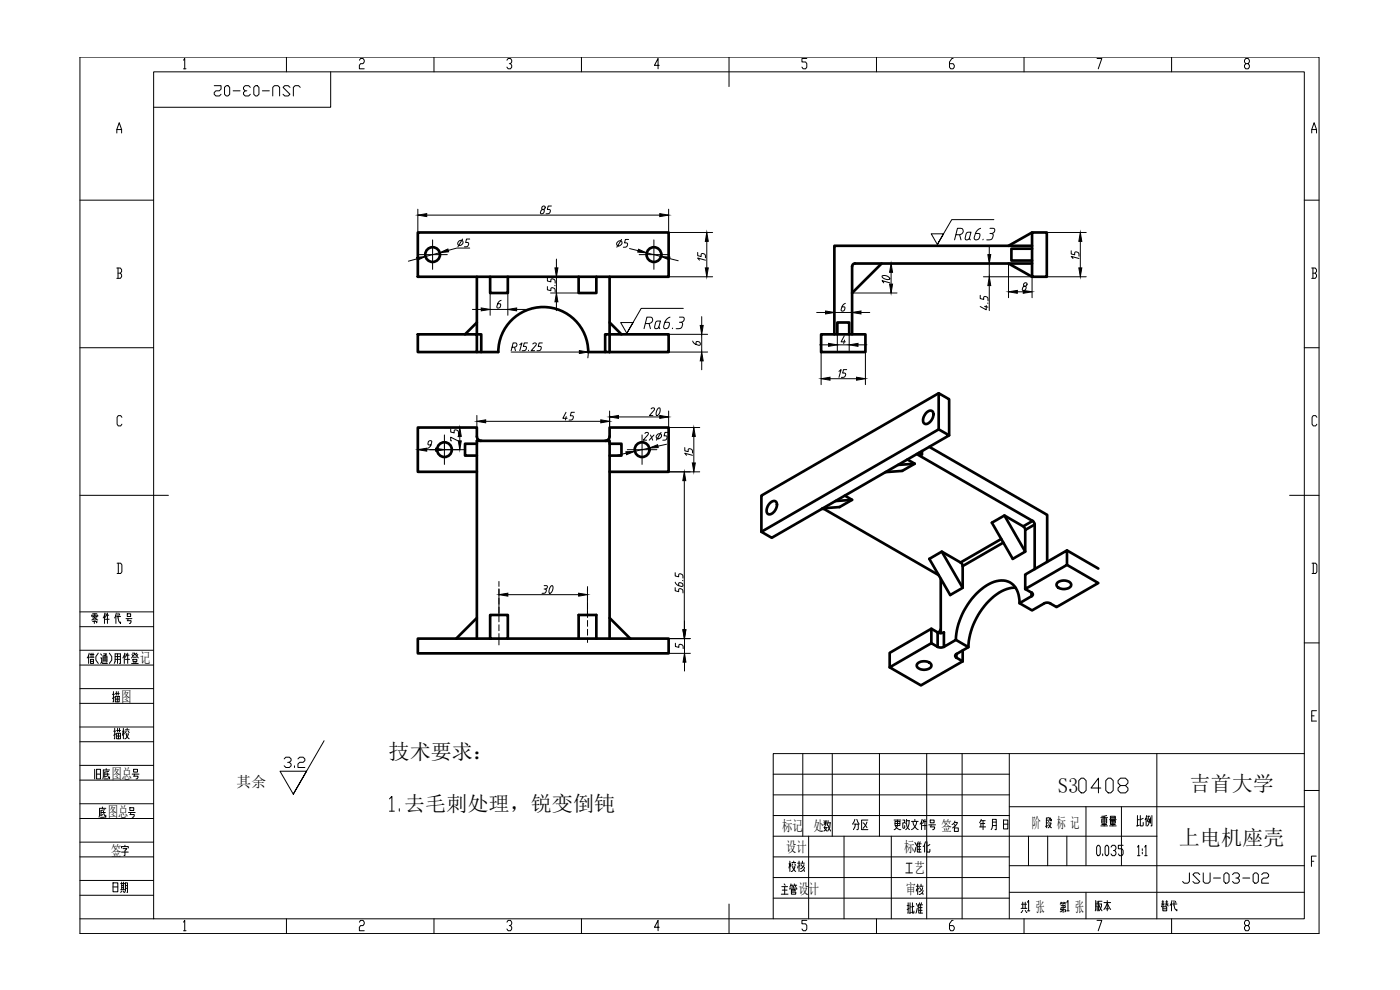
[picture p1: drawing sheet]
<svg xmlns="http://www.w3.org/2000/svg" width="420mm" height="297mm" viewBox="0 0 420 297" stroke-linecap="round" stroke-linejoin="round" font-family="sans-serif">
<!-- layer: 5 -->
<g fill="none" stroke="#000" stroke-width=".3">
<path d="M86 17.1v4.5M130.2 17.1v4.5M174.5 17.1v4.5M218.8 17.1v8.9M263 17.1v4.5M307.3 17.1v4.5M351.6 17.1v4.5M99.2 21.6v10.6h-53.1M24 60.1h22.1M391.4 60.1h4.5M24 104.3h22.1M391.4 104.3h4.5"/>
<path d="M24 148.6h26.6M387 148.6h8.9M391.4 192.9h4.5M391.4 226.1h-159.3v49.6M391.4 237.2h4.5M24 275.7h367.4v-254.1h-345.3v254.1M86 275.7v4.4M130.2 275.7v4.4M174.5 275.7v4.4M218.8 271.3v8.8M263 275.7v4.4M307.3 275.7v4.4"/>
<path d="M351.6 275.7v4.4"/>
</g>
<!-- layer: 9 -->
<path d="M24 17.1h371.9v263h-371.9z" fill="none" stroke="#000" stroke-width=".3"/>
<!-- layer: 10 -->
<g fill="none" stroke="#000" stroke-width=".3">
<path d="M55.1 18.1l.3-.5v3M107.9 18.1l.3-.5h.8l.3 .5v.5l-.3 .5h-.8l-.3 .5v1h1.4M152.1 18.1l.4-.5h.7l.4 .5v.5l-.4 .5h-.3M153.2 19.1l.4 .5v.5l-.4 .5h-.7l-.4-.5M197.9 19.6h-1.5l1.1-2v3M242.1 17.6h-1.4v1h1.1l.3 .5v1l-.3 .5h-.8l-.3-.5M286 17.6h-.3l-.7 1v1.5l.3 .5h.7l.4-.5v-.5l-.4-.5h-1M329.2 17.6h1.5l-1.1 3M373.9 19.1l-.4-.5v-.5l.4-.5h.7l.4 .5v.5l-.4 .5h-.7l-.4 .5v.5l.4 .5h.7l.4-.5v-.5l-.4-.5M35.1 39.9v-1l.7-2.1 .7 2.1v1M35.1 38.9h1.4M55.1 20.6h.7"/>
<path d="M393.7 39.9v-1l.7-2.1 .7 2.1v1M393.7 38.9h1.4M129.8 72v4.4h-4.4M134.2 76.4h-4.4v4.4M196.2 72v4.4h-4.4M200.7 76.4h-4.5v4.4M35.1 80.4h1l.4 .5v.6l-.4 .5M35.4 82h.7l.4 .5v.5l-.4 .5h-1M35.4 80.4v3.1M393.7 80.4h1l.4 .5v.6l-.4 .5M394 82h.7l.4 .5v.5l-.4 .5h-1M394 80.4v3.1"/>
<path d="M36.6 125.2l-.4-.5h-.7l-.4 .5v2.1l.4 .5h.7l.4-.5M133.4 130.5v4.4h-4.5M137.8 134.9h-4.4v4.4M188.3 134.9h2.2M194.9 134.9h-2.2v4.4M395.2 125.2l-.3-.5h-.8l-.3 .5v2.1l.3 .5h.8l.3-.5M35.1 169h1.1l.4 .5v2.1l-.4 .5h-1.1M35.5 169v3.1M393.8 169h1.1l.3 .5v2.1l-.3 .5h-1.1M394.1 169v3.1M24 199.5h22.1M24 195.1h22.1"/>
<path d="M24 188h22.1M24 183.6h22.1M26.6 196.6v2.5M26.7 196l-.5 1.4M26.9 197.2h1.3M27 196.4h1.2M27.2 197.8h.9v1.3h-.9zM27.2 198.4h.9M27.3 196v1.2M27.5 186l.6-.2 .3-.6 .4 .6 .5 .2M27.5 185v-.4h1.8v.4M27.8 186.4h1.3l-.2 .4"/>
<path d="M27.8 185.4h.3M27.8 185h.4M27.8 184.2h1.3M27.9 196v1.2M28.2 186h.5M28.3 186.4v.7M28.4 184.2v1M28.7 185h.4M28.8 185.4h.3M29.5 196l-.7 1v1l.7 1.1M30.2 197.4h.3v1.3l-.3 .4M30.2 196.2l.3 .4"/>
<path d="M30.5 198.7l.3 .4h1.4M30.9 198.7v-1.9h1.2l-.2 1.9M30.9 197.4h1.2M30.9 198h1.2M31.1 196.2h.8l-.4 .6v1.9M31.4 184.6v2.5M31.4 196.6l.1 .2M31.5 183.9l-.5 1.5M31.6 185.8h1.2M31.9 184.6l-.3 .6M31.9 184.2v.4h.7M32.2 183.9v3.2"/>
<path d="M32.8 196l.7 1v1l-.7 1.1M34.3 199.1l.3-.7v-2.2h1.5v2.9h-.2M34.6 197.8h1.5M34.6 197h1.5M34.8 184.6v2.5M34.9 183.9l-.5 1.5M35 185h1.2M35.3 196.2v2.9M35.4 183.9l.3 2.5 .5 .7v-.5M35.8 184.2l.1 .4M37.3 196.6v2.5M37.5 196l-.6 1.4"/>
<path d="M37.6 197.8h1.3M37.8 185.6h1.8M37.9 196.6l-.3 .6M37.9 196.2v.4h.8M38.2 184.2h1v.8h-1zM38.2 186.2h1.1l-.2 .9h-.3M38.3 196v3.1M38.4 185.6l-.1 .6M39.5 199.1h2M39.6 196.4l.3 .4M39.8 196h.7v.2l-1 1.2M39.9 197.8h1.2v.6h-1.2z"/>
<path d="M40.1 197.2h.8M40.2 198.4v.7M40.5 196.2l1 1.2M40.8 198.4v.7M41.1 196l-.3 .4M41.3 196.4l-.2 .4M24 211h22.1M24 206.6h22.1M24 218.1h22.1M393.7 214.8h.7M395.1 213.2h-1.4v3.2h1.4M24 222.6h22.1"/>
<path d="M24 234.1h22.1M24 229.6h22.1M232.1 232.3h70.8M232.1 238.5h70.8M240.9 226.1v24.8M249.8 226.1v24.8M263.9 226.1v24.8M278.1 226.1v49.6M288.7 226.1v49.6M302.9 226.1v49.6M347.2 226.1v49.6M24 245.6h22.1"/>
<path d="M24 241.2h22.1M24 257.1h22.1M24 252.7h22.1M36.5 254.4v-.4h2v.4M36.5 255.7h2M36.9 254.6h1.2l-.6 .7v1.4h-.3M37.5 253.6v.4M232.1 257.1h70.8M232.1 244.7h70.8M232.1 250.9h115.1M242.7 250.9v24.8M247.3 246.9h.8"/>
<path d="M247.3 248.3h1M247.3 246.2l.1 .3M247.6 247.9l-.2 .6 .7 .9M247.7 246.2v1.5M248 247.3l-.3-.4-.4 .6M248 248.3l-.2 .6-.5 .5M248.1 246.2l-.1 .3M248.6 247.7l.7 1.7M248.6 246.9h.7M248.6 246.2l-.3 1.5M249.2 246.9l-.2 1.4-.6 1.1M253.3 250.9v24.8"/>
<path d="M267.5 250.9v24.8M286.4 246.8h.9v.2l-.6 .8-.8 .6M286.4 248.4h1.2v1.1h-1.2zM286.4 247.4l.3 .4M286.6 246.3l-.4 .9-.5 .2M294 248.1h1.8M294.4 246.2h1.3M294.5 245.8l-.5 1.1M295 246.2v2.7M295.5 247.1h-1.1v1M297.5 248.9l.3-1v-2.1h1.2v3.1h-.4M297.8 246.7h1.2"/>
<path d="M297.8 247.7h1.2M301.2 246h1.3v2.7h-1.3zM301.2 247.3h1.3M302.9 242h88.5M302.9 259.7h88.5M314 246.1h.5M314 246.9h.5M314.5 247.7l-.7 .2M314.7 245.3l-.7 .2v2.9M314.8 246.9h.6v.2l-.3 .8-.6 .5M314.8 247.3l.8 1.1M315.6 245.9v.4h-.3v-.8h-.4l-.2 1"/>
<path d="M325.9 242v17.7M329.5 253.6h.3l.4 .6v2l-.4 .5h-.3l-.4-.5v-2zM330.9 256.2v.5M332 253.6h.4l.3 .6v2l-.3 .5h-.4l-.4-.5v-2zM333.4 254.2l.4-.6h.7l.4 .6v.5l-.4 .5h-.3M334.5 255.2l.4 .5v.5l-.4 .5h-.7l-.4-.5M336.6 242v17.7M337.1 253.6h-1.5v1.1h1.1l.4 .5v1l-.4 .5h-.7l-.4-.5M341.4 254.2l.3-.6v3.1M341.4 256.7h.7M342.8 254.7v.5M342.8 255.7v.5"/>
<path d="M343.5 254.2l.4-.6v3.1M343.5 256.7h.8M393.6 258.4h.7M395 256.9h-1.4v3.1M24 264.2h22.1M24 268.6h22.1M55.1 276.7l.3-.6v3.2M55.1 279.3h.7M107.9 276.7l.3-.6h.8l.3 .6v.5l-.3 .5h-.8l-.3 .5v1.1h1.4M152.1 276.7l.4-.6h.7l.4 .6v.5l-.4 .5h-.3M153.2 277.7l.4 .5v.5l-.4 .6h-.7l-.4-.6M197.9 278.2h-1.5l1.1-2.1v3.2"/>
<path d="M232.1 263.3h70.8M232.1 269.5h70.8M234.5 268.3h2M234.6 266h1.8M234.8 267.1h1.4M235.3 265.2l.3 .4M235.5 266v2.3M237.1 266.9v-.4h2v.4M237.4 265.2l-.3 .8M237.4 265.6h.5M237.5 267.3h1.2v-.4h-1.2v1.4h1.3v-.6h-1.3M237.7 265.6l.1 .4"/>
<path d="M238.1 266.2v.3M238.4 265.2l-.3 .8M238.4 265.6h.7M238.7 265.6l.1 .4M242.1 276.1h-1.4v1.1h1.1l.3 .5v1l-.3 .6h-.8l-.3-.6M275 265.9h.7M275.1 266.7l-.1 .7M275.4 265.3v3.1M275.6 266.5l.1 .2M276 266.3l.4 .6M276 265.9h1M276.4 265.3v.6"/>
<path d="M276.9 266.3a1.21 1.21 0 0 1-1 1.3M277 267.2a1.19 1.19 0 0 1-1.1 1.2M286 276.1h-.3l-.7 1.1v1.5l.3 .6h.7l.4-.6v-.5l-.4-.5h-1M302.9 267.7h88.5M329.2 276.1h1.5l-1.1 3.2M373.9 277.7l-.4-.5v-.5l.4-.6h.7l.4 .6v.5l-.4 .5h-.7l-.4 .5v.5l.4 .6h.7l.4-.6v-.5l-.4-.5"/>
</g>
<!-- layer: SLD-0 -->
<path d="M308.7 250.9v8.8M314.4 250.9v8.8M320.2 250.9v8.8" fill="none" stroke="#000" stroke-width=".3"/>
<!-- layer: 0 -->
<g fill="none" stroke="#000" stroke-width=".8">
<path d="M125.4 69.8h75.3v13.2h-75.3zM255.7 79.9v20.4M264.6 79.1l-8.9 8.8M302.7 79.1l7 3.9M309.7 69.8h4.5v13.2h-4.5zM309.7 74.6h-6.2v3.6h6.2M309.7 79.1l-53.1-.1a.88 .88 0 0 0-.9 .9M309.7 73.8h-59.3v26.5M309.7 69.8l-7 4M143.1 83v17.3h1.3v5.3h-1.3M143.1 96.8l-3.5 3.5M147.1 83v4.9h5.3v-4.9"/>
<path d="M173.7 83v4.9h5.3v-4.9M183 83v22.6M183 96.8l3.5 3.5M125.4 100.3h17.7v5.3h-17.7zM144.4 105.6h5.1a13.5 13.5 0 0 1 13.5-13.5 13.5 13.5 0 0 1 13.5 13.5h5.1M181.6 100.3h19.1v5.3h-19.1zM246.4 100.3h13.3v5.3h-13.3zM251.3 100.3v-3.5h3.6v3.5M281.7 118l-53.2 30.7v10.9M143.1 133.1h-3.5v3.6h3.5M144.4 132.3a1.32 1.32 0 0 1-1.3-1.4v-2.6h-17.7v13.3h17.7M181.6 132.3a1.32 1.32 0 0 0 1.4-1.4v-2.6h17.7v13.3h-17.7"/>
<path d="M183 133.1h3.5v3.6h-3.5M272.3 137.9l2.2 1.2-3.8 2.2-4.9 .4M274.5 139.1l-5 .4M275.1 136.2l34.8 20.1M276.7 135.3v1.1l-.9-.5M277.9 124a1.18 1.18 0 0 1 1.1-.8 1.18 1.18 0 0 1 1.1 .8 2.86 2.86 0 0 1-2.5 3.2 2.11 2.11 0 0 1 .3-3.2zM278.9 134.1l35.4 20.4v14.1M281.7 128.8v-10.8l3.1 1.8v10.8M228.5 159.6l53.2-30.8 3.1 1.8-53.2 30.8zM230.9 151.1a1.18 1.18 0 0 1 1.1-.8 1.18 1.18 0 0 1 1.2 .8 2.85 2.85 0 0 1-2.5 3.2 2.14 2.14 0 0 1 .2-3.2zM246.6 152.7h.7M247 152.5l34.7 20.1"/>
<path d="M253.5 148.7l2.2 1.3-3.7 2.1-5 .4M255.7 150l-5 .3M301.4 154.7l6.3 10.8M307.1 157.9l.4 .5 .2 .6M309.9 156.3l-2.8 1.6-5.7-3.2-3.7 2.1 6.2 10.9 3.8-2.2v-6.5l2.8-1.6M309.9 156.3l.4 .5 .2 .6M310.5 157.4v13.4M282.3 173.7v16.3M282.6 165.5l6.3 10.9M288.3 168.8l.4 .4 .2 .6M300.5 161.7l-12.2 7.1-5.7-3.3-3.7 2.2 6.3 10.8 3.7-2.1v-6.6M301.1 162.8l-12.2 7"/>
<path d="M304.8 176.3a11.7 11.7 0 0 0-8.7 4.7 21.2 21.2 0 0 0-5.5 13.2l-3.7-2.2M307.7 172.4l12.5-7.3v4.4l-12.5 7.2zM307.7 176.7l1.9 1.1M309.6 177.8v1.1M309.6 177.8l.4 .5-.4 .6M317.5 174.7a2.8 2.8 0 0 1 4 .7 2.34 2.34 0 0 1-3.4 1.1 1.03 1.03 0 0 1-1-.7 1.03 1.03 0 0 1 .4-1.1zM320.2 169.5l9.4 5.4-12.5 7.2-2.2-1.2-.8-.1-.8 .2-3.6 2.1-3.7-2.1 3.6-2.1M320.2 165.1l9.4 5.5M143.1 191.6v-59.3h39.9v59.3M143.1 185.4l-6.2 6.2M147.1 184.5h5.3v7.1h-5.3zM147.1 191.6h-21.7v4.4h75.3v-4.4h-21.7"/>
<path d="M152.4 191.6h21.3M173.7 184.5h5.3v7.1h-5.3zM183 185.4l6.2 6.2M275.4 199a2.9 2.9 0 0 1 4.1 .5 2.01 2.01 0 0 1-2.8 1.4 1.22 1.22 0 0 1-1.3-.5 1.22 1.22 0 0 1 0-1.4zM279.5 193v-4.4l-12.5 7.3v4.3M279.5 188.6l1.9 1.1v4.4M281.4 194.1l-1.9-1.1-12.5 7.2 9.4 5.4 12.5-7.2M281.4 194.1l1.1 .2 .8-.2M282.3 188.8l-.6 1.1M287 197.3l1.9 1.1M287 196.2v1.1M287 196.2l-.3 .6 .3 .5"/>
<path d="M288.9 195.2v3.2M290.6 194.2l-3.6 2M306 181a6.1 6.1 0 0 0-4.2-6.7 10.3 10.3 0 0 0-8.8 3.8 21.3 21.3 0 0 0-6.1 13.9l-3.6 2.1v-4.4l-1.2 .2-.7-.2"/>
<circle cx="129.8" cy="76.4" r="2.21"/>
<circle cx="196.3" cy="76.4" r="2.21"/>
<circle cx="133.4" cy="134.9" r="2.21"/>
<circle cx="192.7" cy="134.9" r="2.21"/>
</g>
<g fill="none" stroke="#000" stroke-width=".3">
<path d="M125.1 77.7l-2.5 .7M125.4 62.8v7M128.1 64.5h69.9M132 75.8l-4.3 1.2M137.6 72.5l.4-.3a.68 .68 0 0 1 1 .3 .68 .68 0 0 1-.4 .9 .67 .67 0 0 1-1 .1 .67 .67 0 0 1 0-1zM138.8 71.7l-1.4 2.3M141 74.4h-3.9l-2.6 .7M141 71.7h-1l-.3 1.1h.7l.3 .5-.5 .7h-.8M162.8 61.9l-.2 .7 .6 .3a.73 .73 0 0 1 0 .9 .73 .73 0 0 1-1 .2 1.01 1.01 0 0 1 1.2-1.3 .48 .48 0 0 0 .2-.7 .48 .48 0 0 0-.8-.1zM165.5 61.8h-1l-.2 1.1h.6l.3 .5-.5 .7h-.8M167 77.7v2.7M185.3 72.6l.4-.3a.67 .67 0 0 1 1 .3 .67 .67 0 0 1-.4 .9 .66 .66 0 0 1-1 .1 .66 .66 0 0 1 0-1z"/>
<path d="M186.5 71.8l-1.4 2.4M188.7 71.8h-1l-.3 1.1h.7l.2 .5-.4 .7-.8 .1M188.9 74.6l2.6 .6M194.1 75.9l4.3 1M200.7 62.8v7h13.2M201 77.6l2.5 .6M209.4 75.7v1l1 .3v-.7l.5-.2 .6 .2 .2 1.1M209.9 78.1l-.5-.7 2.3 .7M212.1 72.4v8M258.3 79.1h10.9M295.1 79.1h14.6v10.2M296.9 73.8v2.6"/>
<path d="M296.9 79.1v3.9M298.3 65.9h-12.7l-4.3 7.4 1.9-3.1h-3.7l1.8 3.1M302.7 79.1v10.2M314.2 69.8h11.8M321.5 75.2v1l1 .3v-.7l.6-.2 .7 .4v.9M322 77.6l-.5-.7 2.3 .7M324.2 72.4v8M141.8 92.8h2.6M147.1 87.9v6.7M147.1 92.8h5.3M150.4 90.1l-.3 .1a2.16 2.16 0 0 0-.9 2.1l.3 .1 .5-.1 .3-.7-.1-.4h-.8M152.4 87.9v6.7"/>
<path d="M155.1 92.8h2.6M164.3 86v1l1 .2v-.6l.5-.3 .7 .5 .1 .8M164.3 83.3v1l1 .3v-.7l.5-.2 .7 .4 .1 .8M165.2 83h8.5M165.2 87.9h8.5M166.5 85.7h.1M167 83v4.9M167 90.6v2.6M200.7 83h13.2M205.1 92.5h-12.7l-4.3 7.5 1.9-3.2h-3.7l1.8 3.2M210.6 95v2.6M245.1 93.8h2.7"/>
<path d="M250.4 92v8.3M250.4 93.8h5.3M253.7 91l-1 1-.3 1 .5 .4 .4-.2 .3-.9-.3-.2h-.5M255.7 87.9h13.5M255.7 92v8.3M258.4 93.8h2.6M264.8 82.7a1.54 1.54 0 0 1 2.2 1.1 1.85 1.85 0 0 1-2.3-.9zM265.2 84.9l-.5-.7 2.3 .7M267.4 81.7v3.5M294.2 88.6v1l1 .2v-.6l.5-.3 .7 .5 .1 .8M295.1 83h14.6M295.5 91.9l1 .3"/>
<path d="M296 91.7v1.2l-1.8-.9M296.4 90.9l.1 .1M296.9 85.7v7.5M305.3 87.6h1.8M307.4 85l-.2 .6 .5 .3a.72 .72 0 0 1 .1 1 .72 .72 0 0 1-.9 .1 1.01 1.01 0 0 1 1.1-1.2 .49 .49 0 0 0 .2-.8 .49 .49 0 0 0-.8 0zM314.2 83h11.8M153.4 105.6h20.5M153.7 104.2h.7a.66 .66 0 0 0 .7-.5 .66 .66 0 0 0-.4-.8h-.7l-.6 2.3M154.4 104.3l.3 .9M156 103.4l.6-.5-.6 2.3M158.3 102.9h-1l-.2 1h.6l.3 .5-.5 .8h-.8M158.6 105.1v.1"/>
<path d="M159.9 103.2l.6-.3 .5 .3-.2 .5-1.4 1.5h1.1M162.8 102.9h-1l-.3 1h.7l.2 .5-.4 .8h-.9M176.5 105.6l-.1 1.8M200.7 100.3h11.7M200.7 105.6h11.7M207.9 102.3l.1 .3a2.22 2.22 0 0 0 2.1 1v-.7l-.7-.4h-.4l-.1 .8M210.6 100.3v5.3M210.6 108.3v2.6M246 103.5h2.7M246.4 105.6v9.8M249.1 113.6h8M251.3 100.3v4.9"/>
<path d="M251.3 103.5h3.6M251.8 111.4l.6-.5-.6 2.3M253.4 100.7l-1 1.9h1.3M253.5 102l-.3 1.1M254.1 110.9h-1l-.2 1h.6l.3 .6-.5 .7h-.8M254.9 100.3v4.9M257.5 103.5h2.7M259.7 105.6v9.8M125.4 133.1v1.8M128.1 134.9h2.6M129.3 133.5l-.9-.2 .2-.8a.61 .61 0 0 1 1 0v.1a1.94 1.94 0 0 1-1.3 1.9M133.4 128.3h6.3"/>
<path d="M133.4 133.1v1.8h6.3M135.3 128.7v.9l1 .3v-.7l.5-.2 .6 .2 .2 1.1M135.5 132.3l-.2-.1v-1l2.3 1.1M137.5 131h.1M138 130.9v1.4M143.1 124.7v7.6M145.8 126.4h34.5M169.9 123.7l-1 1.8h1.3M169.9 125l-.2 1M172.4 123.7h-1l-.2 1h.6l.3 .6-.5 .7h-.8M183 123.3v9M185.6 125.1h12.4"/>
<path d="M187.9 136l-2.6 .6M194.8 134.4l-4.3 1M195.4 122.7l.5-.3 .5 .2-.2 .6-1.3 1.5h1M197.5 122.6l.3-.2a1.56 1.56 0 0 1-.4 2.2l-.2 .1a1.5 1.5 0 0 1 .3-2.1zM200.7 123.3v5h9.3M205.5 134.3v1l1 .2v-.6l.6-.3 .7 .5v.8M206 136.6l-.5-.6 2.3 .6M208.2 130.9v8M183 141.6h27M205.4 144.2v44.7M149.7 176.6v7.9M152.4 178.4h21.3"/>
<path d="M163.3 176.7l.6 .2-.1 .7a.94 .94 0 0 1-1.1 .4M163.3 175.7h.7a.56 .56 0 0 1 .2 .7 .56 .56 0 0 1-.6 .3M165.3 175.9l.3-.2a1.5 1.5 0 0 1-.3 2.3h-.2a1.47 1.47 0 0 1 .2-2.1zM176.3 176.6v7.9M202.6 176.3v1l1.1 .2v-.6l.5-.3 .7 .5 .1 .8M202.6 174.7l.2 .3a2.21 2.21 0 0 0 2 .9l.2-.4-.2-.4-.7-.3-.4 .1v.7M202.6 171.8v1l1.1 .3v-.7l.5-.2 .7 .4 .1 .8M204.8 174.2h.2M183 191.6h24.2M200.7 196h6.5M202.7 193v1l1 .2v-.6l.5-.3 .6 .3 .2 1M205.4 186.3v2.6"/>
<path d="M205.4 191.6v4.4M205.4 198.7v2.6M97.3 222.3l-9.3 16 4-6.9h-8l4 6.9"/>
</g>
<g fill="#000" stroke="#000" stroke-width=".3">
<path d="M125 77.2l2.7-.2-2.4 1.1zM125.4 64.5l2.7-.4v.9zM132 75.8l2.4-1.1 .2 .9zM191.6 74.8l2.5 1.1-2.7-.3zM198 64.1l2.7 .4-2.7 .5zM198.4 76.9l2.7 .3-.2 .8zM212.1 69.8l.5 2.6h-.9zM296.5 76.4h.8l-.4 2.7zM324.2 69.8l.5 2.6h-.9zM144.4 92.4l2.7 .4-2.7 .5zM152.4 92.8l2.7-.4v.9zM167 87.9l.4 2.7h-.9z"/>
<path d="M166.5 80.4h.9l-.4 2.6zM210.1 97.6h.9l-.4 2.7zM211.7 80.4h.9l-.5 2.6zM247.8 93.3l2.6 .5-2.6 .4zM255.7 93.8l2.7-.5v.9zM267 85.2h.9l-.5 2.7zM267.4 79.1l.5 2.6h-.9zM296.9 83l.4 2.7h-.8zM302.7 87.6l2.6-.5v.9zM307.1 87.1l2.6 .5-2.6 .4zM323.8 80.4h.9l-.5 2.6zM173.9 105.2l2.6 .4-2.6 .5z"/>
<path d="M210.6 105.6l.4 2.7h-.9zM248.7 103l2.6 .5-2.6 .4zM246.4 113.6l2.7-.4v.9zM257.1 113.2l2.6 .4-2.6 .5zM254.9 103.5l2.6-.5v.9zM125.4 134.9l2.7-.4v.9zM130.7 134.5l2.7 .4-2.7 .5zM137.5 132.3h.9l-.4 2.6zM138 128.3l.4 2.6h-.9zM143.1 126.4l2.7-.4v.9zM180.3 126l2.7 .4-2.7 .5zM183 125.1l2.6-.4v.8z"/>
<path d="M187.8 135.6l2.7-.2-2.5 1zM198 124.7l2.7 .4-2.7 .4zM208.2 128.3l.5 2.6h-.9zM207.8 138.9h.9l-.5 2.7zM205.4 141.6l.4 2.6h-.9zM149.7 178.4l2.7-.4v.9zM173.7 178l2.6 .4-2.6 .5zM204.9 188.9h.9l-.4 2.7zM205 188.9h.9l-.5 2.7zM205.4 196l.5 2.7h-.9z"/>
</g>
<g fill="none" stroke="#000" stroke-width=".3">
<path d="M149.7 174.5v1.4M149.7 176.8v1.8M149.7 179.5v1.8M176.3 176v1.3M176.3 178.2v1.8M149.7 182.1v1.8M149.7 184.8v1.8M149.7 187.5v1.7M149.7 190.1v3.4M176.3 180.9v1.7M176.3 183.5v1.8M176.3 186.2v1.7"/>
<path d="M176.3 188.8v1.8M176.3 191.5v1.3"/>
</g>
<!-- layer: 0 -->
<path d="M116.9 239.7l.7-.7v4.4M116.9 243.4h1.4M119.8 242.6v.8" fill="none" stroke="#000" stroke-width=".3"/>
<text font-size="8.4" x="322.4" y="239.2">0408</text>
<g font-size="7.1">
<text x="285.4" y="73.4">Ra6.3</text>
<text x="191.9" y="99.8">Ra6.3</text>
</g>
<g font-size="6.6">
<text x="63.1" y="30">JSU-03-02</text>
<text x="32.8" y="223">描校</text>
<text x="84" y="231.4">3.2</text>
<text x="27.2" y="234.9">旧底图总号号</text>
<text x="28.6" y="246.6">底图总号号</text>
<text x="254.7" y="250.1">分区</text>
<text x="267.1" y="250.1">更改文件号</text>
<text x="329.1" y="249.1">重量</text>
<text x="339.7" y="249.1">比例</text>
<text x="273" y="256.8">准化</text>
<text x="235.7" y="262.8">校核</text>
<text x="32.8" y="269.2">日期</text>
<text x="353.8" y="266.3">JSU-03-02</text>
<text x="270.9" y="275.2">批准</text>
<text x="327.4" y="274.5">版本</text>
<text x="347.5" y="274.5">替代</text>
</g>
<g font-size="6.3">
<text x="116.6" y="227.8">技术要求：</text>
<text x="317.4" y="237.9">S3</text>
<text x="357" y="237.3">吉首大学</text>
<text x="121.3" y="243.4">去毛刺处理，锐变倒钝</text>
<text x="353.8" y="253.5">上电机座壳</text>
</g>
<text font-size="5.7" x="191.9" y="133.3">2x 5</text>
<g font-size="5.3">
<text x="36.7" y="211.7" transform="rotate(-90 36.7 211.7)">描图</text>
<text x="274.8" y="263.2" transform="rotate(-90 274.8 263.2)">工艺</text>
</g>
<g font-size="4.9">
<text x="309" y="275.2" transform="rotate(-90 309 275.2)">共 张</text>
<text x="320.7" y="275.2" transform="rotate(-90 320.7 275.2)">第 张</text>
</g>
<g font-size="4.4">
<text x="42.1" y="199.1">记</text>
<text x="36.4" y="210.6">图</text>
<text x="33.5" y="233.7">图总</text>
<text x="71" y="236.2">其余</text>
<text x="32.3" y="245.2">图总</text>
<text x="234.7" y="249.5">标记</text>
<text x="244.2" y="249.4">处</text>
<text x="282.6" y="249.5">签</text>
<text x="309.7" y="248.4">阶</text>
<text x="317.2" y="248.4">标 记</text>
<text x="33.4" y="256.7">签</text>
<text x="236" y="255.6">设计</text>
<text x="271.3" y="255.7">标</text>
<text x="274.4" y="261.9">艺</text>
<text x="239.7" y="268.3">设计</text>
<text x="271.9" y="268.4">审</text>
<text x="310.9" y="273.8">张</text>
<text x="322.7" y="273.8">张</text>
</g>
</svg>
